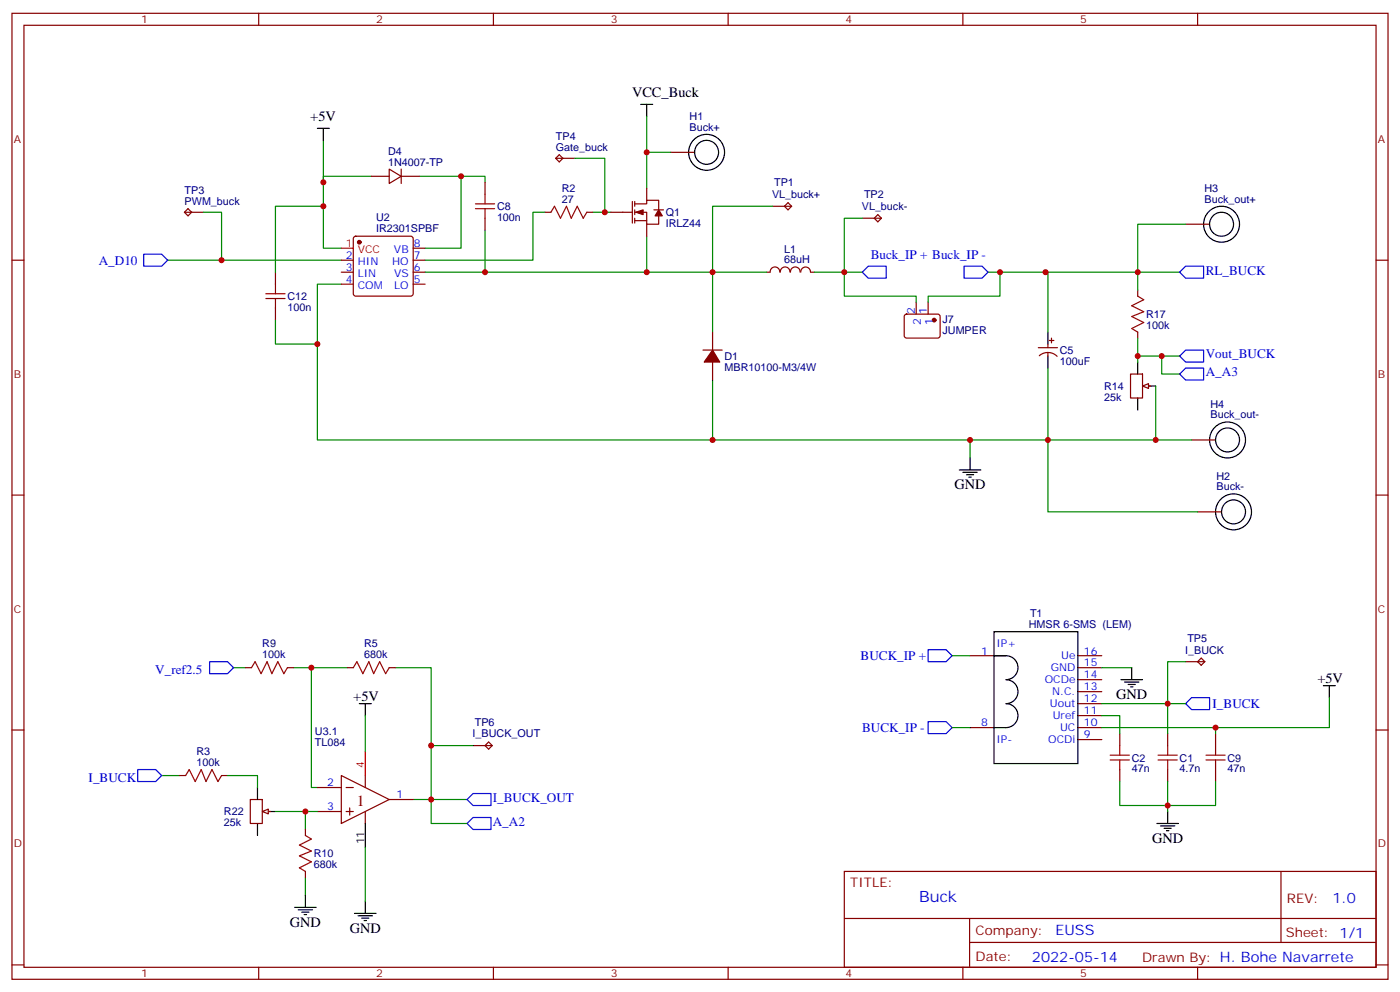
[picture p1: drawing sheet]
<svg xmlns="http://www.w3.org/2000/svg" width="412mm" height="292mm" viewBox="0 0 412 292" stroke-linecap="round" stroke-linejoin="round" font-family="sans-serif">
<g fill="none" stroke="#870000" stroke-width=".35">
<path d="M3.5 3.9h405.4v284.4h-405.4zM7.1 7.4h398.2v277.3h-398.2zM76.2 3.9v3.5M145.3 3.9v3.5M214.5 3.9v3.5M283.6 3.9v3.5M352.8 3.9v3.5M109.4 51.9h5.3M114.7 49.8l3.5 2.1-3.5 2.1zM118.2 51.9h5.3M118.2 49.8v4.2M142.9 53.7v3.5"/>
<path d="M163.7 46.6h5.6M164.7 45.5l1.1 1.1-1.1 1.1-1-1.1zM186.3 59.3v6.4M187 59.3v1.4M190.5 55.4v3.5M197.6 44.8h7M3.5 76.6h3.6M54.3 62.5h5.7M55.4 61.4l1 1.1-1 1-1.1-1zM100.5 76.6h3.6M104.3 69.7l.5-.2h16.2l.5 .2 .2 .5v16.3l-.2 .5-.5 .2h-16.2l-.5-.3-.2-.4v-16.3zM121.7 76.6h3.5"/>
<path d="M121.7 73.1h3.5M142.9 64.2v3.6M160.5 62.5h1.8M172.9 62.5h1.7M179.9 62.5h6.4M187 60h3.5v-1.1h3.5v2.9M187 62.5h3.5v3.5h3.5v-2.5M187 64.9h3.5M187 61.8v1.4M187 64.2v1.5M190.5 66v3.5M192.6 61.8h2.8"/>
<path d="M227.5 60.7h5.7M231.1 60.7l1-1 1.1 1-1.1 1.1zM254 64.2h5.6M257.5 64.2l1.1-1 1 1-1 1.1zM349.2 66h7.1M405.3 76.6h3.6M81.1 80.1v3.5M81.1 90.7v3.5M100.5 80.1h3.6M100.5 83.6h3.6M121.7 80.1h3.5M121.7 83.6h3.5"/>
<path d="M209.9 97.8v5.2M225.8 80.1h1M226.9 80.1a1.41 1.41 0 0 1 1.4-1.5 1.41 1.41 0 0 1 1.4 1.5M229.9 80.1a1.41 1.41 0 0 1 1.4-1.5 1.41 1.41 0 0 1 1.4 1.5M232.9 80.1a1.41 1.41 0 0 1 1.4-1.5 1.41 1.41 0 0 1 1.4 1.5M235.9 80.1a1.41 1.41 0 0 1 1.4-1.5 1.41 1.41 0 0 1 1.4 1.5M238.8 80.1h1.1M266.6 92.7l.5-.2h9.4l.4 .7v5.9l-.7 .4h-9.4l-.5-.7v-5.6zM269.9 88.9v3.6M273.4 88.9v3.6M309.7 99.5v1.4M207.1 103h5.6"/>
<path d="M209.9 106.6v5.3M305.9 102.3h5.6M306.1 104.7a3.8 3.8 0 0 1 5.3 .2M308.7 101.3v1M308.7 103.8v1M309 100.2h1.4M333 110.1h3.5v7.1h-3.5zM337.3 113.6h1.7M351 129.5h7.1M3.5 145.7h3.6M352.8 150.7h7M405.3 145.7h3.6"/>
<path d="M72.3 196.5h1.8M84.7 196.5h1.7M102.3 196.5h1.8M114.7 196.5h1.7M285.8 193h7M317.5 193h7.1M317.5 196.5h7.1M349.2 194.8h5.7M352.8 194.8l1-1.1 1.1 1.1-1.1 1zM3.5 214.9h3.6M139.3 219.5h5.7M142.9 219.5l1-1.1 1.1 1.1-1.1 1z"/>
<path d="M285.8 214.2h7M317.5 214.2h7.1M317.5 217.7h7.1M317.5 210.6h7.1M317.5 207.1h7.1M317.5 203.6h7.1M317.5 200.1h7.1M329.8 215.9v3.6M344 215.9v3.6M358.1 215.9v3.6M405.3 214.9h3.6M52.9 228.3h1.8"/>
<path d="M65.3 228.3h1.7M93.5 231.8h7M93.5 238.9h7M100.5 228.3l14.2 7-14.2 7.1zM102 231.8h2.1M102 238.9h2.1M103 237.8v2.1M107.6 228.3v3.5M107.6 238.9v3.5M114.7 235.3h7M329.8 226.5v3.5M344 226.5v3.5"/>
<path d="M358.1 226.5v3.5M90 244.2v1.7M90 256.5v1.8M248.7 256.5h156.6v28.2h-156.6zM377.3 256.5v20.9M248.7 270.4h156.5M285.6 277.4h119.6M285.6 270.4v14.1M3.5 284h3.6M76.2 284.7v3.6M145.3 284.7v3.6M214.5 284.7v3.6"/>
<path d="M283.6 284.7v3.6M352.8 284.7v3.6M405.3 284h3.6"/>
</g>
<g fill="none" stroke="#000" stroke-width=".35">
<path d="M93.5 37.8h3.5M95.2 37.8v3.5M188.7 30.7h3.6M190.5 30.7v3.6M308.7 97.8v3.5M308.7 104.8v3.5M335.1 106.6v3.5M335.1 117.2v3.5M336.9 113.6h3.5M282.6 138.3h6.3M283.6 139h4.3M284.7 139.7h2.1"/>
<path d="M285.8 134.8v3.5M285.4 140.4h.7M292.8 185.9h24.7v38.9h-24.7zM292.8 193h3.5h-3.5M296.3 193a3.5 3.5 0 0 1 3.6 3.5 3.5 3.5 0 0 1-3.6 3.6 3.5 3.5 0 0 1 3.6 3.5 3.5 3.5 0 0 1-3.6 3.5 3.5 3.5 0 0 1 3.6 3.5 3.5 3.5 0 0 1-3.6 3.6h-3.5M333.4 196.5v3.6M105.8 207.1h3.6M107.6 207.1v3.5M330.2 200.1h6.3M331.3 200.8h4.2M332.3 201.5h2.1M333 202.2h.7"/>
<path d="M389.8 201.8h3.5M391.6 201.8v3.6M344 238.9v3.5M107.6 242.4v7M340.8 242.4h6.3M341.8 243.1h4.3M342.9 243.8h2.1M343.6 244.5h.7M86.8 267.1h6.3M87.8 267.8h4.3M88.9 268.5h2.1M89.6 269.2h.7"/>
<path d="M90 263.6v3.5M104.4 268.9h6.4M105.5 269.6h4.2M106.5 270.3h2.2M107.2 271h.7M107.6 265.3v3.6"/>
<circle cx="208.1" cy="44.8" r="3.5"/>
<circle cx="208.1" cy="44.8" r="5.3"/>
<circle cx="359.8" cy="66" r="3.5"/>
<circle cx="359.8" cy="66" r="5.3"/>
<circle cx="361.6" cy="129.5" r="3.5"/>
<circle cx="361.6" cy="129.5" r="5.3"/>
<circle cx="363.4" cy="150.7" r="3.5"/>
<circle cx="363.4" cy="150.7" r="5.3"/>
</g>
<path d="M42.3 74.8h5.3l1.8 1.8-1.8 1.8h-5.3zM284 78.4h5.3l1.7 1.7-1.7 1.8h-5.3zM349.2 78.4h5.3v3.5h-5.3l-1.7-1.8zM254 80.1l1.8-1.7h5.3v3.5h-5.3zM61.7 194.8h5.3l1.8 1.7-1.8 1.8h-5.3zM273.4 191.2h5.3l1.8 1.8-1.8 1.8h-5.3zM273.4 212.4h5.3l1.8 1.8-1.8 1.7h-5.3zM349.2 207.1l1.8-1.7h5.3v3.5h-5.3zM40.6 226.5h5.3l1.7 1.8-1.7 1.7h-5.3zM137.6 235.3l1.7-1.7h5.3v3.5h-5.3z" fill="none" stroke="#00f" stroke-width=".35"/>
<g fill="none" stroke="#008700" stroke-width=".35">
<path d="M190.5 34.3v21.1M95.2 41.3v31.8h5.3M109.4 51.9h-14.2v1.8M123.5 51.9h19.4v1.8M135.8 51.9v21.2h-10.6M169.3 46.6h8.9v15.9M190.5 44.8h7.1M49.4 76.6h51.1M60 62.5h5.3v14.1M95.2 60.7h-14.1v19.4M142.9 67.8v12.3M160.5 62.5h-3.5v14.1h-31.8"/>
<path d="M174.6 62.5h5.3M190.5 69.5v10.6h19.4v17.7M227.5 60.7h-17.6v19.4h15.9M254 64.2h-5.3v23h21.2v1.7M349.2 66h-14.1v14.1M81.1 94.2v7.1h12.4M100.5 83.6h-7v45.9h116.4M125.2 80.1h65.3M239.9 80.1h14.1M291 80.1h17.7v17.7M294.6 80.1v7.1h-21.2v1.7M308 80.1h39.5"/>
<path d="M308.7 108.3v21.2h-98.8v-17.6M285.8 129.5v5.3M351 129.5h-42.3v21.2h44.1M68.8 196.5h3.5M86.4 196.5h5.3v35.3h1.8M91.7 196.5h10.6M116.4 196.5h10.6v38.8h-5.3M280.5 193h5.3M324.6 196.5h8.8M349.2 194.8h-5.2v21.1M107.6 210.6v10.6M127 219.5h12.3"/>
<path d="M280.5 214.2h5.3M324.6 214.2h33.5v1.7M324.6 210.6h5.2v5.3M324.6 207.1h24.6M391.6 205.4v8.8h-33.5M47.6 228.3h5.3M90 238.9v5.3M127 235.3h10.6M329.8 230v7.1h14.2v1.8M344 230v7.1h14.1v-7.1M90 258.3v5.3M107.6 249.4v15.9"/>
</g>
<g fill="none" stroke="#a10000" stroke-width=".35">
<path d="M142.9 57.2v2.8M140.1 61.4h5.6M140.1 60h5.6M142.9 61.4v2.8M162.3 62.5l1-1.8 1.8 3.5 1.8-3.5 1.4 3.5 1.7-3.5 1.8 3.5 1.1-1.7M78.3 87.9h5.7M78.3 86.5h5.7M81.1 83.6v2.9M81.1 87.9v2.8M74.1 196.5l1-1.7 1.8 3.5 1.8-3.5 1.4 3.5 1.7-3.5 1.8 3.5 1.1-1.8M104.1 196.5l1-1.7 1.8 3.5 1.8-3.5 1.4 3.5 1.7-3.5 1.8 3.5 1.1-1.8M329.8 219.5v2.8"/>
<path d="M344 219.5v2.8M358.1 219.5v2.8M54.7 228.3l1-1.8 1.8 3.5 1.8-3.5 1.4 3.5 1.7-3.5 1.8 3.5 1.1-1.7M327 223.7h5.7M327 222.3h5.7M329.8 223.7v2.8M341.1 223.7h5.7M341.1 222.3h5.7M344 223.7v2.8M355.2 223.7h5.7M355.2 222.3h5.7M358.1 223.7v2.8"/>
<path d="M90 245.9l1.7 1.1-3.5 1.7 3.5 1.8-3.5 1.4 3.5 1.8-3.5 1.7 1.8 1.1"/>
</g>
<g fill="#870000" stroke="#870000" stroke-width=".35">
<path d="M209.9 103l2.1 3.6h-4.6z"/>
<path d="M187.3 62.5l2.1-.7v1.4z"/>
<path d="M194 61.8l1.1 1.7h-2.1z"/>
<circle cx="105.8" cy="71.3" r=".53"/>
<circle cx="275.2" cy="94.2" r=".53"/>
</g>
<path d="M100.5 73.1h3.6M107.6 221.2v7.1" fill="none" stroke="#f00" stroke-width=".35"/>
<path d="M336.5 113.6l1.8-.7v1.4z" fill="#f0f0f0" stroke="#870000" stroke-width=".35"/>
<path d="M335.1 87.2l1.8 1-3.5 1.8 3.5 1.8-3.5 1.4 3.5 1.7-3.5 1.8 1.7 1.1" fill="none" stroke="#a10000" stroke-width=".35"/>
<path d="M335.1 85.4v1.8M335.1 97.8v1.7M73.7 235.3h3.6v7.1h-3.6zM78 238.9h1.7" fill="none" stroke="#870000" stroke-width=".35"/>
<path d="M335.1 80.1v5.3M335.1 99.5v7.1M335.1 104.8h12.4M340.4 113.6v15.9" fill="none" stroke="#008700" stroke-width=".35"/>
<path d="M349.2 103h5.3v3.6h-5.3l-1.7-1.8z" fill="none" stroke="#00f" stroke-width=".35"/>
<path d="M75.8 231.8v3.5M77.6 238.9h3.5M75.8 242.4v3.5" fill="none" stroke="#000" stroke-width=".35"/>
<path d="M77.3 238.9l1.7-.7v1.4z" fill="#f0f0f0" stroke="#870000" stroke-width=".35"/>
<path d="M342.2 104.8v5.3h5.3M67 228.3h8.8v3.5M81.1 238.9h12.4M127 235.3v7.1h10.6" fill="none" stroke="#008700" stroke-width=".35"/>
<path d="M349.2 108.3h5.3v3.6h-5.3l-1.7-1.8zM137.6 242.4l1.7-1.8h5.3v3.6h-5.3z" fill="none" stroke="#00f" stroke-width=".35"/>
<g fill="#c00">
<circle cx="285.8" cy="129.5" r=".88"/>
<circle cx="135.8" cy="51.9" r=".88"/>
<circle cx="95.3" cy="53.7" r=".88"/>
<circle cx="142.9" cy="80.1" r=".88"/>
<circle cx="209.9" cy="129.5" r=".88"/>
<circle cx="344" cy="237.1" r=".88"/>
<circle cx="344" cy="207.1" r=".88"/>
<circle cx="358.1" cy="214.2" r=".88"/>
<circle cx="127" cy="235.3" r=".88"/>
<circle cx="91.7" cy="196.5" r=".88"/>
<circle cx="93.5" cy="101.3" r=".88"/>
<circle cx="95.3" cy="60.7" r=".88"/>
<circle cx="294.6" cy="80.1" r=".88"/>
<circle cx="248.7" cy="80.1" r=".88"/>
<circle cx="209.9" cy="80.1" r=".88"/>
<circle cx="65.3" cy="76.6" r=".88"/>
<circle cx="178.2" cy="62.5" r=".88"/>
<circle cx="127" cy="219.5" r=".88"/>
<circle cx="190.5" cy="44.8" r=".88"/>
<circle cx="190.5" cy="80.1" r=".88"/>
<circle cx="335.1" cy="80.1" r=".88"/>
<circle cx="308.7" cy="129.5" r=".88"/>
<circle cx="308" cy="80.1" r=".88"/>
<circle cx="340.4" cy="129.5" r=".88"/>
<circle cx="335.1" cy="104.8" r=".88"/>
<circle cx="90" cy="238.9" r=".88"/>
<circle cx="342.2" cy="104.8" r=".88"/>
</g>
<text font-size="4.6" fill="#800" x="105.1" y="237.1">1</text>
<text font-size="4.6" fill="#00f" x="270.8" y="265.5">Buck</text>
<g font-size="4.2">
<text x="186.2" y="28.6">VCC_Buck</text>
<text x="91.4" y="35.7">+5V</text>
<text x="281.2" y="144">GND</text>
<text x="388.1" y="201.1">+5V</text>
<text x="104.1" y="206.4">+5V</text>
<text x="328.8" y="205.7">GND</text>
<text x="339.4" y="248">GND</text>
<text x="85.4" y="272.7">GND</text>
<text x="103" y="274.5">GND</text>
</g>
<g font-size="4.2" fill="#00f">
<text x="392.5" y="265.8">1.0</text>
<text x="310.9" y="275.3">EUSS</text>
<text x="304" y="283.1">2022-05-14</text>
</g>
<g font-size="3.9" fill="#00f">
<text x="29.1" y="77.9">A_D10</text>
<text x="256.5" y="76.1">Buck_IP + Buck_IP -</text>
<text x="355.2" y="80.8">RL_BUCK</text>
<text x="355.2" y="105.5">Vout_BUCK</text>
<text x="355.2" y="110.8">A_A3</text>
<text x="253.5" y="194.3">BUCK_IP +</text>
<text x="45.7" y="198.3">V_ref2.5</text>
<text x="357.2" y="208.5">I_BUCK</text>
<text x="254" y="215.4">BUCK_IP -</text>
<text x="26.1" y="230">I_BUCK</text>
<text x="145.2" y="236">I_BUCK_OUT</text>
<text x="145.2" y="243.1">A_A2</text>
</g>
<g font-size="3.9" fill="#800">
<text x="250.5" y="261.1">TITLE:</text>
<text x="379.1" y="265.8">REV:</text>
<text x="287.4" y="275.3">Company:</text>
<text x="378.7" y="275.9">Sheet: 1/1</text>
<text x="287.4" y="283">Date:</text>
<text x="336.4" y="283.1">Drawn By: H. Bohe Navarrete</text>
</g>
<g font-size="3.2" fill="#800">
<text x="41.6" y="6.9">1</text>
<text x="110.8" y="6.9">2</text>
<text x="179.9" y="6.9">3</text>
<text x="249.1" y="6.9">4</text>
<text x="318.2" y="6.9">5</text>
<text x="4.1" y="42">A</text>
<text x="405.9" y="42">A</text>
<text x="4.1" y="111.2">B</text>
<text x="405.9" y="111.2">B</text>
<text x="4.1" y="180.3">C</text>
<text x="405.9" y="180.3">C</text>
<text x="4.1" y="249.4">D</text>
<text x="405.9" y="249.4">D</text>
<text x="41.6" y="287.7">1</text>
<text x="110.8" y="287.7">2</text>
<text x="179.9" y="287.7">3</text>
<text x="249.1" y="287.7">4</text>
<text x="318.2" y="287.7">5</text>
</g>
<g font-size="3.2" fill="#000080">
<text x="203.1" y="35.4">H1</text>
<text x="163.8" y="41.3">TP4</text>
<text x="203.1" y="38.5">Buck+</text>
<text x="114.3" y="45.6">D4</text>
<text x="163.8" y="44.5">Gate_buck</text>
<text x="114.3" y="48.7">1N4007-TP</text>
<text x="54.4" y="57.2">TP3</text>
<text x="165.5" y="59.7">27</text>
<text x="165.5" y="56.5">R2</text>
<text x="227.4" y="58.3">VL_buck+</text>
<text x="228" y="54.8">TP1</text>
<text x="254.5" y="58.3">TP2</text>
<text x="354.8" y="59.7">Buck_out+</text>
<text x="354.8" y="56.5">H3</text>
<text x="54.4" y="60.4">PWM_buck</text>
<text x="110.8" y="65.1">U2</text>
<text x="146.4" y="65">100n</text>
<text x="146.4" y="61.9">C8</text>
<text x="196.1" y="63.5">Q1</text>
<text x="253.9" y="61.9">VL_buck-</text>
<text x="110.8" y="68.4">IR2301SPBF</text>
<text x="196.1" y="66.7">IRLZ44</text>
<text x="231" y="77.5">68uH</text>
<text x="231" y="74.6">L1</text>
<text x="84.7" y="88.3">C12</text>
<text x="84.7" y="91.5">100n</text>
<text x="277.6" y="95.2">J7</text>
<text x="337.6" y="93.6">R17</text>
<text x="277.6" y="98.4">JUMPER</text>
<text x="337.6" y="96.8">100k</text>
<text x="213.4" y="105.9">D1</text>
<text x="312.2" y="107.4">100uF</text>
<text x="312.2" y="104.2">C5</text>
<text x="213.4" y="109.1">MBR10100-M3/4W</text>
<text x="325.2" y="118">25k</text>
<text x="325.2" y="114.8">R14</text>
<text x="356.6" y="123.2">Buck_out-</text>
<text x="356.6" y="120">H4</text>
<text x="358.3" y="141.2">H2</text>
<text x="358.3" y="144.3">Buck-</text>
<text x="303.1" y="184.9">HMSR 6-SMS (LEM)</text>
<text x="303.4" y="181.7">T1</text>
<text x="77.3" y="190.6">R9</text>
<text x="107.3" y="190.6">R5</text>
<text x="349.8" y="188.9">TP5</text>
<text x="77.3" y="193.7">100k</text>
<text x="107.3" y="193.7">680k</text>
<text x="349.1" y="192.4">I_BUCK</text>
<text x="139.9" y="213.6">TP6</text>
<text x="92.8" y="219.5">TL084</text>
<text x="92.8" y="216.2">U3.1</text>
<text x="139.2" y="217.1">I_BUCK_OUT</text>
<text x="57.9" y="225.5">100k</text>
<text x="57.9" y="222.3">R3</text>
<text x="333.4" y="227.3">47n</text>
<text x="333.4" y="224.2">C2</text>
<text x="347.5" y="227.3">4.7n</text>
<text x="347.5" y="224.2">C1</text>
<text x="361.6" y="227.3">47n</text>
<text x="361.6" y="224.2">C9</text>
<text x="66" y="243.2">25k</text>
<text x="66" y="240">R22</text>
<text x="92.4" y="255.6">680k</text>
<text x="92.4" y="252.3">R10</text>
</g>
<g font-size="3.2" fill="#f00">
<text x="101.9" y="72.7">1</text>
<text x="105.4" y="74.5">VCC</text>
<text x="107.2" y="226.2" transform="rotate(-90 107.2 226.2)">4</text>
</g>
<g font-size="3.2" fill="#00f">
<text x="101.9" y="76.2">2</text>
<text x="105.4" y="78">HIN</text>
<text x="115.5" y="78">HO</text>
<text x="116.1" y="74.5">VB</text>
<text x="121.9" y="76.2">7</text>
<text x="121.9" y="72.7">8</text>
<text x="101.9" y="79.8">3</text>
<text x="101.9" y="83.3">4</text>
<text x="105.4" y="81.5">LIN</text>
<text x="116.1" y="81.5">VS</text>
<text x="121.9" y="83.3">5</text>
<text x="121.9" y="79.8">6</text>
<text x="105.4" y="85.1">COM</text>
<text x="116.1" y="85.1">LO</text>
<text x="269.5" y="92.3" transform="rotate(-90 269.5 92.3)">2</text>
<text x="271.3" y="95.8" transform="rotate(-90 271.3 95.8)">2</text>
<text x="273" y="92.3" transform="rotate(-90 273 92.3)">1</text>
<text x="274.8" y="95.8" transform="rotate(-90 274.8 95.8)">1</text>
<text x="293.5" y="190.5">IP+</text>
<text x="289" y="192.7">1</text>
<text x="309.5" y="197.6">GND</text>
<text x="312.6" y="194.1">Ue</text>
<text x="319.3" y="196.2">15</text>
<text x="319.3" y="192.7">16</text>
<text x="307.7" y="201.1">OCDe</text>
<text x="319.3" y="203.2">13</text>
<text x="319.3" y="199.7">14</text>
<text x="309.3" y="208.2">Uout</text>
<text x="309.9" y="204.6">N.C.</text>
<text x="319.3" y="206.8">12</text>
<text x="289" y="213.8">8</text>
<text x="310.1" y="211.7">Uref</text>
<text x="312.3" y="215.2">UC</text>
<text x="319.3" y="213.8">10</text>
<text x="319.3" y="210.3">11</text>
<text x="293.5" y="218.8">IP-</text>
<text x="308.8" y="218.8">OCDi</text>
<text x="319.3" y="217.3">9</text>
<text x="96.4" y="231.5">2</text>
<text x="96.4" y="238.5">3</text>
<text x="116.8" y="235">1</text>
</g>
<text font-size="3.2" x="107.2" y="248.5" transform="rotate(-90 107.2 248.5)">11</text>
</svg>
